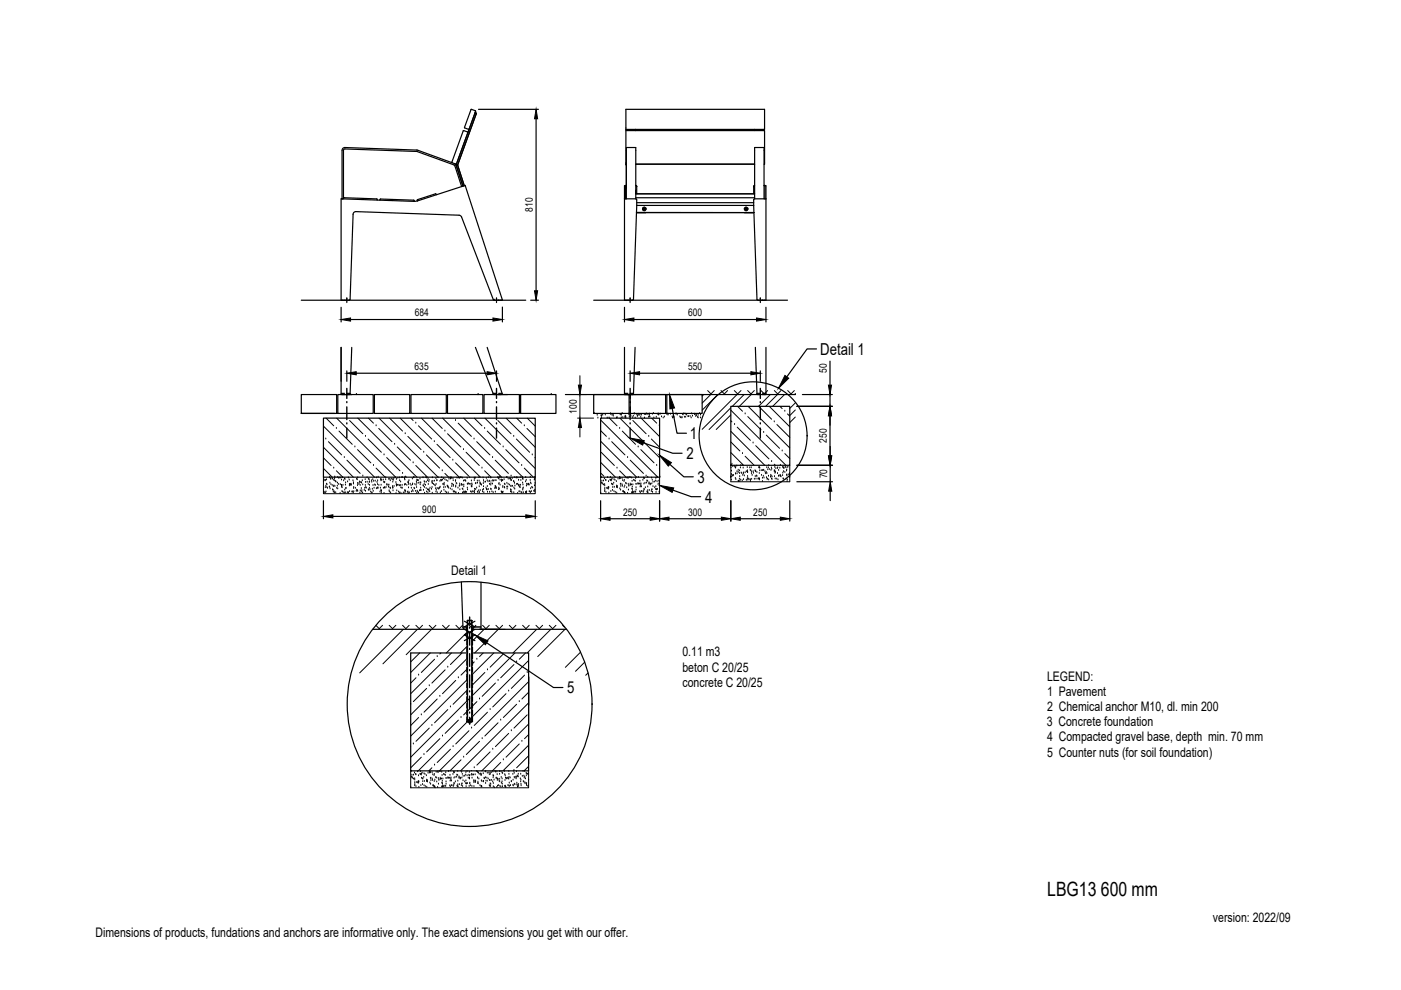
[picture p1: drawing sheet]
<svg xmlns="http://www.w3.org/2000/svg" width="297mm" height="210mm" viewBox="0 0 297 210" stroke-linecap="round" stroke-linejoin="round" font-family="sans-serif">
<!-- layer: 0 -->
<g fill="none" stroke="#000" stroke-width=".25">
<path d="M95.8 34.4l.1 .1M95.9 34.5l-7.4-2.7-15.5-.5-.4 .3-.1 .3v10.3M95.9 34.5l.8 .3M96.4 34.7l.3 .4M96.4 35.2l-.1-.2-7.9-2.9-15.4-.5-.2 .3v10.3M96.4 35.2l1.5 4.4M96.7 34.8l.1-.1-.1 .2M96.7 35.1l1.5 4.4M96.7 34.9v.2M99.2 28.1l-1-.3-2.4 6.6M99.9 23.2l-1.4 3.8 1 .4M100 23.2h-.2"/>
<path d="M100 23.2l.8 .4M100.7 24h.2M100.7 24h.1M100.8 23.6l-4.1 11.3M100.9 24l.1 .1M100.9 24h.1M101 24.1l-4 10.9 1.4 4.4M101.4 23.2h12.8M113.7 25.2v36.5M132.7 27.4h.1M132.7 34.8h.1M132.7 27.4v-4.2h29.4v4.2"/>
<path d="M132.7 27.4h29.4M132.8 39.4h-.2v2.8M132.8 39.3l-.4 .1v24.3M132.8 35.1h.1M132.8 34.9h.1M132.8 27.4v.3M134.8 39.4l.2 .2M134.8 39.3l.2 .2v1.6M134.8 27.4v.3M134.8 34.8h25.2M160 39.4l-.2 .2M160 39.3l-.2 .2v1.6"/>
<path d="M160 27.4v.3M162 39.4h.2v2.8M162 39.3l.4 .1v24.3M162 27.4v.3M162 34.8h.1M162.1 27.4h.1M162.1 34.8h.1M162.1 34.8v-7.1h-29.4l.1 7.1M72.4 42.2l-.1 21.5M72.6 42.2h-.2l15.4 .5v-.2M72.8 41.9h.1M72.8 41.9l7.1 .3"/>
<path d="M79.9 42.2l.1 .1M80 42.3v.1M80.6 42.4l.1-.2 7.1 .3M88.5 42.6l-.7 .1M88.5 42.3v.3l10.1-3.3 7.9 24.3-.3 .1M92.4 41.2l-3.9 1.1M92.5 41.2v.1M132.8 42.2v-10.9h2v10.9M134.8 42.2l.2 .2v1.2l-.7 19.9M134.8 42.2h-2.4M134.8 41.1h25.2M134.8 41.9h25.2"/>
<path d="M135 43.6h24.8M135 43h24.8M136.2 44.3a.35 .35 0 0 0 .4 .4 .35 .35 0 0 0 .3-.4M136.2 44.3h.1M136.5 44.3v.1M136.5 44.3h.1M136.5 44.2h.2M136.5 44.4h.2M136.5 44.2v.1M136.5 44.2h.1M136.5 44.4h.1M136.7 44.2v.1"/>
<path d="M136.7 44.2h.1M136.7 44.4h.1M136.7 44.3v.1M136.7 44.3h.1M136.9 44.3h.1M137 45.1h-2.1h24.9h-2M157.8 44.3a.35 .35 0 0 0 .4 .4 .35 .35 0 0 0 .3-.4M157.8 44.3h.1M158 44.3l.1 .1M158.1 44.3h.1M158.1 44.2h.2M158.1 44.4h.2"/>
<path d="M158.1 44.2h.1M158.1 44.4h.1M158.1 44.2v.1M158.3 44.2v.1M158.3 44.2h.1M158.3 44.4h.1M158.3 44.3v.1M158.3 44.3h.1M158.5 44.3h.1M160 42.2l-.2 .2v1.2l.7 19.9 .2 .1M162 42.2v-10.9h-2v10.9h2.4M63.9 63.7h47.6"/>
<path d="M72.3 65.2v3.1M73.1 63.7h.4M73.5 63.4h.1M73.5 63.9h.1M73.5 63.2v.1M73.5 63.5v.3M73.5 64v.1M73.5 78.6v2.2M74 63.6l.2-.1 .7-18.1a.6 .6 0 0 1 .6-.5l22.1 .8 .3 .3 6.7 17.5 .2 .1M74.3 67.7h30.2M74.6 73.7l-.4 9.8M75.5 79.1h27.8"/>
<path d="M100.8 73.7l3.8 9.8 .7 .2M103.3 73.7l3.2 9.9h-.3M104.8 63.7h.1M105.3 63.4h.1M105.3 63.9h.1M105.3 63.2v.1M105.3 63.5v.3M105.3 64v.1M105.3 78.6v2.2M105.3 63.7h.4M106.5 65.1v3.2M112.5 63.7h1.7"/>
<path d="M125.9 63.7h41.1M132.4 73.7v10h.3M132.4 65.2v3.1M133.1 63.7h.5M133.6 63.4h.1M133.6 63.9h.1M133.6 63.2v.1M133.6 63.5v.3M133.6 64v.1M133.6 78.6v2.2M134.3 63.5l-.2 .1M134.3 63.5h.1"/>
<path d="M134.4 67.7h26M134.6 73.7l-.3 9.8M135.6 79.1h23.6M160.2 73.7l.3 9.8M161.2 63.4h.1M161.2 63.9h.1M161.2 63.2v.1M161.2 63.5v.3M161.2 64v.1M161.2 78.6v2.2M161.2 63.7h.4M162.4 73.7v10h-.3"/>
<path d="M162.4 65.2v3.1M173.1 74h-2l-4.3 5.9M176 76.6v5.1M63.9 83.7h7.5v4h-7.5zM63.9 87.7h7.1M68.6 88.6l44.9 .1v12.5h-44.9zM71.6 83.7h7.5v4h-7.5zM72.3 80.8v-7.1v10h.4M72.3 83.4h.7M72.6 83.7h2M73.5 83.4h.7M74.2 83.5l-.2 .1"/>
<path d="M75.6 83.7h.1M79.4 83.7h7.5v4h-7.5zM87.1 83.7h7.5v4h-7.5zM94.9 83.7h7.5v4h-7.5zM101.4 83.7h.1M102.6 83.7h7.5v4h-7.5zM104.5 83.4h.8M104.8 83.7h.1M105.5 83.7h2.1M105.7 83.4h.8M110.4 83.7h7.5v4h-7.5zM116.9 83.7h.1"/>
<path d="M119.9 83.7h48.7M125.9 83.7h7.5v4h-7.5zM127.3 88.6l12.5 .1 .1 12.5h-12.6zM132.4 83.4h.7M133.1 83.7h.4M133.6 83.4h.7M133.6 83.7h7.5v4h-7.5zM134.3 83.5l-.2 .1M136.4 93.9l6.2 2.2h2M141.4 83.7h7.5v4h-7.5zM142 98.5l3 2.6h2M142.5 86.6l1 5.3h2"/>
<path d="M154.9 86.2h12.5v12.5h-12.5zM160.5 83.4h.7M160.5 83.5l.2 .1M161.7 83.4h.7M168.6 83.7h.1M168.9 86.2h7.6M168.9 98.7h7.6M170.1 83.7h6.4M176 83.7v2.5M176 88.2v8.5M176 94.7v2M176 98.7v3.4"/>
<path d="M68.6 106.2v3.8M70.6 109.5h40.9M71 101.2h.1M106 101.2h.1M113.5 106.2v3.8M127.3 106.2v4.3M129.3 110h8.6M139.8 106.2v4.3M139.9 101.2h.1M141.8 110h11.1M142.7 103.9l3.8 1.4h2M154.9 101.2h.1"/>
<path d="M154.9 106.2v4.3M156.9 110h8.5M167.4 101.2h.1M167.4 106.2v4.3M168.9 102.1h7.6M176 104.1v2M79 133.4h20.1M97.8 123.4l.4 9.6 .4 .4M98.2 132.9h.9M98.5 133.4l2.2 1.2-2.2 1.2M98.5 131.7l2.2 1.2M98.9 132.9v.5"/>
<path d="M99 133.4v.5M99 134.4v.9M99 135.8v1M99 137.2v1M99 138.7v.9M99.1 133.4h.1M99.1 138.4h-12v25h25v-25h-12M99.1 131.6h1M99.1 131.6v21M100.1 133.4h.1M100.1 131.6v21M100.1 133.4h20"/>
<path d="M100.1 132.9h1.9M100.2 133.4v.5M100.2 134.4v.9M100.2 135.8v1M100.2 137.2v1M100.2 138.7v.9M100.3 132.9v.5M100.7 133.4l-2.2 1.2 2.2 1.2M100.7 131.7l-2.2 1.2M102 123.4v10M103.2 136.3l14.1 9.5h2M99 153l.6 .3 .6-.3"/>
<path d="M99 140.1v.9M99 141.5v1M99 143v1.4M99 144.9v.9M99 146.3v1M99 147.7v1M99 149.2v.9M99 150.6v.9M99 152v1M99 153h1.2M99.1 152.6h1M100.2 140.1v.9"/>
<path d="M100.2 141.5v1M100.2 143v1.4M100.2 144.9v.9M100.2 146.3v1M100.2 147.7v1M100.2 149.2v.9M100.2 150.6v.9M100.2 152v1M112.1 149.5v-6v18.4"/>
<circle cx="136.6" cy="44.3" r=".16"/>
<circle cx="136.6" cy="44.3" r=".15"/>
<circle cx="136.6" cy="44.3" r=".35"/>
<circle cx="158.2" cy="44.3" r=".16"/>
<circle cx="158.2" cy="44.3" r=".15"/>
<circle cx="158.2" cy="44.3" r=".35"/>
<circle cx="159.7" cy="92.4" r="11.4"/>
<circle cx="99.6" cy="149.3" r="26"/>
</g>
<!-- layer: SRAFY -->
<g fill="none" stroke="#000" stroke-width=".21">
<path d="M123 79.7v2M68.6 94.8l6.3 6.4M68.6 90.3l10.8 10.9M68.6 99.3l1.8 1.9M68.6 97.1l1.6 1.6M69.1 93.1h.1M69.1 88.6l1.7 1.7M69.6 93.6l2.8 2.8M70.8 99.3h.1M71.3 99.8l1.4 1.4M71.3 90.8h.1M71.4 88.7l12.5 12.5"/>
<path d="M71.9 91.4l2.8 2.8M73 97h.1M73.6 97.6l2.8 2.8M74.1 89.2l2.8 2.8M75.2 94.8h.1M75.8 95.3l2.8 2.8M75.9 88.7l12.5 12.5M77.5 92.5h.1M78 93.1l2.9 2.8M78.1 88.7l1.1 1M79.2 98.7h.1M79.7 90.3h.1"/>
<path d="M79.7 99.3l1.9 1.9M80.3 90.8l2.8 2.8M80.4 88.7l12.5 12.5M81.4 96.4h.1M82 97l2.8 2.8M82.6 88.7l2.8 2.7M83.7 94.2h.1M84.2 94.8l2.8 2.8M84.9 88.7l12.5 12.5M85.9 92h.1M86.5 92.5l2.8 2.8M87.1 88.7l.5 .5"/>
<path d="M87.6 98.1h.1M88.2 89.7h.1M88.2 98.7l2.4 2.5M88.7 90.3l2.8 2.8M89.4 88.7l12.5 12.5M89.8 95.9h.1M90.4 96.4l2.8 2.9M91.6 88.7l2.2 2.1M92.1 93.6h.1M92.6 94.2l2.8 2.8M93.8 99.8h.1M93.8 88.7l12.5 12.5"/>
<path d="M94.3 91.4h.1M94.9 92l2.8 2.8M96 97.6h.1M96.6 89.2h.1M96.6 98.1l2.8 2.8M97.1 89.7l2.8 2.8M98.3 95.3h.1M98.3 88.7l12.5 12.5M98.8 95.9l2.8 2.8M100.5 93.1h.1M100.6 88.7l1.6 1.6M101.1 93.6l2.8 2.8"/>
<path d="M102.2 99.3h.1M102.8 90.8h.1M102.8 99.8l1.3 1.4M102.8 88.7l10.7 10.6M103.3 91.4l2.8 2.8M104.4 97h.1M105 97.6l2.8 2.8M105.6 89.2l2.8 2.8M106.7 94.8h.1M107.2 95.3l2.8 2.8M107.3 88.7l6.2 6.1M108.9 92.5h.1"/>
<path d="M109.5 93.1l2.8 2.8M109.6 88.7l1 1M110.6 98.7h.1M111.2 90.3h.1M111.2 99.3l1.9 1.9M111.7 90.8l1.8 1.8M111.8 88.7l1.7 1.6M112.8 96.4h.1M113.4 97l.1 .1M122.5 83.7h1.9M122.5 88.6h3.4M123 83.7v4.9"/>
<path d="M123 90.6v2.1M126 87.7h.1M126.6 88h.1M126.8 88.6h.1M127.3 98l3.2 3.2M127.3 93.5l7.7 7.7M127.3 89.1l12.2 12.1M127.3 91.3l1.3 1.2M127.4 88.2h.1M127.5 95.9l2.8 2.8M127.5 87.9h.1M127.5 88.6h.1"/>
<path d="M127.5 88.3h.1M127.8 88h.1M128.3 88h.1M128.7 88.6h.1M129.1 88.6h.1M129.1 93.1h.1M129.2 88.6l1.6 1.7M129.5 87.7h.1M129.5 87.9h.1M129.7 93.6l2.8 2.8M129.8 88h.1M130 88h.1"/>
<path d="M130 88.2h.1M130.7 88.6h.1M130.8 99.3h.1M130.8 88.6h.1M131.4 90.8h.1M131.4 99.8l1.3 1.4M131.4 88.7l8.5 8.4M131.5 87.9h.1M131.6 88h.1M131.7 88.6h.1M131.7 88h.1M131.9 87.7h.1"/>
<path d="M131.9 91.4l2.8 2.8M132 88.5h.1M132.5 88.5h.1M132.6 88.2h.1M132.6 88.5h.1M132.7 88.4h.1M132.7 88.6h.1M133.1 97h.1M133.3 87.9h.1M133.4 88.4h.1M133.4 87.8h.1M133.6 97.6l2.8 2.8"/>
<path d="M133.7 88h.1M133.8 88.3h.1M134.1 88.5h.1M134.2 89.2l2.8 2.8M134.3 88.2h.1M134.5 87.7h.1M134.6 87.8h.1M134.7 88.6h.1M135 87.9h.1M135.1 88.3h.1M135.1 88.1h.1M135.3 94.8h.1"/>
<path d="M135.4 87.8h.1M135.5 88.1h.1M135.7 88h.1M135.9 88.5h.1M135.9 95.3l2.8 2.8M135.9 88.7l3.9 3.9M136 88h.1M136.6 87.9h.1M136.6 88.6h.1M136.8 87.9h.1M137 87.7h.1M137.2 87.9h.1"/>
<path d="M137.4 87.8h.1M137.5 88.5h.1M137.5 92.5h.1M137.7 88h.1M137.7 88.3h.1M137.7 87.8h.1M137.8 88.4h.1M138.1 93.1l1.7 1.7M138.2 88.7l1 1M138.3 87.8h.1M138.6 87.7h.1M138.6 88.6h.1"/>
<path d="M139.1 88.5h.1M139.2 98.7h.1M139.4 87.8h.1M139.6 87.8h.1M139.6 88h.1M139.7 87.9h.1M139.8 90.3h.1M139.8 99.3h.1M140 87.8h.1M140.2 88.4h.1M140.6 88.6h.1M140.9 88.4h.1"/>
<path d="M141.3 87.8h.1M141.6 87.8h.1M141.6 88h.1M142.2 87.8h.1M142.5 88.4h.1M142.6 88.6h.1M142.8 88.4h.1M142.9 88.5h.1M143.3 87.8h.1M143.3 87.7h.1M143.6 88h.1M144.1 88.4h.1"/>
<path d="M144.3 88.6h.1M144.6 88.6h.1M144.6 88.5h.1M144.7 87.9h.1M144.8 88h.1M145 87.7h.1M145.1 88.5h.1M145.3 87.8h.1M145.4 88.5h.1M145.6 88h.1M145.9 88.3h.1M146 88.3h.1"/>
<path d="M146.3 88.3h.1M146.5 88.6h.1M146.6 87.7h.1M146.8 88.2h.1M147.3 87.9h.1M147.3 87.8h.1M147.5 88.3h.1M147.5 88h.1M147.7 88.1h.1M147.9 88.5h.1M148 88.1h.1M148 88.6h.1"/>
<path d="M148.3 87.7h.1M148.5 88.6h.1M148.5 88h.1M149.1 83.7l-.2 .3M150 82.8l.7 .7 .7-.7M150.6 83.7l-1.7 1.8M152.1 83.7l-3.2 3.3M152.9 82.8l.7 .7 .7-.7M154.9 86.5l-4.6 4.6M154.9 98.7v3.4h12.5v-3.4M154.9 96l2.7 2.7M154.9 91.5l7.2 7.2"/>
<path d="M154.9 87l11.7 11.7M154.9 93.7l2 1.9M154.9 89.2l.3 .2M154.9 88l-3.1 3.1M155 99.2h.1M155 98.7h.1M155.1 99.9h.1M155.2 98.4h.1M155.4 98.9h.1M155.7 98.9h.1M155.7 82.8l.7 .7 .7-.7M155.7 90h.1"/>
<path d="M155.8 99.1h.1M155.9 99.2h.1M156 99.2h.1M156.2 98.8h.1M156.2 83.7l-7.3 7.3M156.3 90.6l2.8 2.8M156.4 86.2l1 1M156.5 99.7h.1M156.8 99.8h.1M157 99.2h.1M157.1 98.7h.1M157.4 98.7h.1"/>
<path d="M157.4 96.2h.1M157.6 99.2h.1M157.7 83.7l-2.4 2.5M158 87.8h.1M158 96.7l1.9 2M158.4 99.1h.1M158.5 99.8h.1M158.5 82.8l.7 .7 .7-.7M158.5 88.3l2.8 2.8M158.6 86.2l8.8 8.8M159 99.2h.1M159.1 99.7h.1"/>
<path d="M159.2 99.8h.1M159.2 83.7l-2.4 2.5M159.3 99.2h.1M159.7 93.9h.1M160.1 99.8h.1M160.2 99.9h.1M160.2 94.5l2.8 2.8M160.9 86.2l2.7 2.7M160.9 99.2h.1M161 99.2h.1M161.1 99.8h.1M161.1 99.3h.1"/>
<path d="M161.3 82.8l.7 .7 .8-.7M161.4 99.8h.1M161.6 99.8h.1M161.8 99.8h.1M161.9 91.7h.1M161.9 99.7h.1M162.2 100h.1M162.5 92.2l2.8 2.9M162.6 99.2h.1M162.8 99.6h.1M162.9 99.2h.1M163 98.7h.1"/>
<path d="M163.1 99.6h.1M163.1 86.2l4.3 4.3M163.3 83.7l-2.5 2.5M163.5 99.7h.1M163.6 99.2h.1M163.6 97.9h.1M163.6 99.5h.1M164.2 89.4h.1M164.2 98.4l.2 .3M164.2 100h.1M164.2 99.8h.1M164.2 82.8l.7 .7 .7-.7"/>
<path d="M164.3 99.1h.1M164.3 99.9h.1M164.5 99.4h.1M164.7 90l2.7 2.7M164.8 99.3h.1M164.8 83.7l-2.5 2.5M164.9 99.2h.1M165.1 99.7h.1M165.3 99.3h.1M165.4 86.2l.4 .4M165.5 98.7h.1M165.8 95.6h.1"/>
<path d="M165.9 99.1h.1M166.1 99.2h.1M166.1 100h.1M166.2 99.1h.1M166.2 99.3h.1M166.3 83.7l-2.5 2.5M166.4 87.2h.1M166.4 96.2l1 1M166.5 99.1h.1M166.8 99.9h.1M166.8 99.7h.1M166.9 99.2h.1"/>
<path d="M167 87.8l.4 .4M167 82.8l.7 .7 .7-.7M167 99h.1M168.6 86.9l-1.2 1.2M168.6 85.4l-1.2 1.2M168.6 88.4l-1.2 1.2M68.6 102.1h.1M68.6 101.2v3.5h44.9v-3.5M68.6 104.4h.1M68.7 104.3h.1M68.7 101.8h.1M68.7 104.5h.1"/>
<path d="M68.9 102h.1M69 103.4h.1M69 104.5h.1M69 101.9h.1M69.1 103.1h.1M69.1 104.3h.1M69.2 102.7h.1M69.2 101.7h.1M69.3 103.4h.1M69.3 102.8h.1M69.4 103.5h.1M69.8 103.3h.1"/>
<path d="M69.9 103.3h.1M69.9 101.2h.1M69.9 101.3h.1M69.9 102.4h.1M70 103.6h.1M70.1 101.6h.1M70.2 102.7h.1M70.4 101.6h.1M70.4 102.9h.1M70.5 101.5h.1M70.5 103.9h.1M70.6 104h.1"/>
<path d="M70.7 103.2h.1M70.7 104.3h.1M70.8 101.8h.1M70.8 103h.1M70.8 104.2h.1M70.9 101.9h.1M70.9 101.5h.1M70.9 104.5h.1M71 103.1h.1M71.1 102.1h.1M71.2 104.5h.1M71.2 102.2h.1"/>
<path d="M71.4 103.5h.1M71.5 101.2h.1M71.5 103.1h.1M71.6 102.4h.1M71.6 103.7h.1M71.8 102.7h.1M71.8 101.4h.1M71.9 101.3h.1M72.1 104.6h.1M72.1 101.3h.1M72.1 102.7h.1M72.4 103h.1"/>
<path d="M72.4 101.8h.1M72.4 103.3h.1M72.5 103h.1M72.5 104.2h.1M72.5 103.4h.1M72.7 101.3h.1M72.7 104.3h.1M72.7 102.9h.1M72.9 101.9h.1M72.9 104.5h.1M73 104.5h.1M73 101.6h.1"/>
<path d="M73.1 103.9h.1M73.1 101.7h.1M73.2 102.8h.1M73.3 102.4h.1M73.3 104.5h.1M73.3 103.6h.1M73.4 103.5h.1M73.7 102.2h.1M73.7 104.5h.1M73.8 104.4h.1M73.8 104.6h.1M73.9 101.3h.1"/>
<path d="M74 101.8h.1M74.1 103h.1M74.1 102.7h.1M74.1 104.2h.1M74.3 102.7h.1M74.4 102.9h.1M74.4 102.7h.1M74.5 102.9h.1M74.6 104.3h.1M74.7 104.3h.1M74.8 101.9h.1M74.9 104.5h.1"/>
<path d="M74.9 102.4h.1M74.9 102.6h.1M75 103.6h.1M75 103.3h.1M75 104.2h.1M75.3 103.5h.1M75.5 104.2h.1M75.6 101.6h.1M75.6 103.9h.1M75.8 101.7h.1M75.8 104h.1M75.8 102.9h.1"/>
<path d="M75.8 102.5h.1M75.8 104.2h.1M75.8 101.3h.1M76.1 102.7h.1M76.1 102.5h.1M76.2 102.2h.1M76.3 104.5h.1M76.4 102.3h.1M76.4 102.9h.1M76.4 104.1h.1M76.6 102.4h.1M76.6 103.6h.1"/>
<path d="M76.6 104.3h.1M76.7 102.4h.1M76.7 104h.1M76.8 101.9h.1M76.9 104.5h.1M76.9 102.8h.1M76.9 100.9h.1M77.2 104h.1M77.3 103.5h.1M77.4 101.7h.1M77.5 102.9h.1M77.5 104.2h.1"/>
<path d="M77.5 102.3h.1M77.5 103.4h.1M77.7 103.5h.1M77.8 101.3h.1M77.8 102.2h.1M78.1 102.7h.1M78.1 103.8h.1M78.2 101.6h.1M78.2 104h.1M78.3 101.7h.1M78.3 102.3h.1M78.3 103.5h.1"/>
<path d="M78.3 102.9h.1M78.4 102.2h.1M78.4 103.8h.1M78.6 104.3h.1M78.8 101.9h.1M78.8 102.2h.1M78.8 104.6h.1M78.9 104.5h.1M78.9 103.7h.1M79 101.7h.1M79.1 102.9h.1M79.1 104.2h.1"/>
<path d="M79.2 102.1h.1M79.3 103.5h.1M79.5 102.8h.1M79.6 102h.1M79.6 102.9h.1M79.8 103.6h.1M79.8 101.3h.1M79.9 102.3h.1M80 103.5h.1M80 102.7h.1M80.1 101.9h.1M80.1 103.4h.1"/>
<path d="M80.1 103.6h.1M80.2 101.2h.1M80.3 102.9h.1M80.6 104.3h.1M80.7 103.5h.1M80.7 101.7h.1M80.8 101.6h.1M80.8 104h.1M80.8 101.9h.1M80.8 102.9h.1M80.8 104.5h.1M80.8 104.1h.1"/>
<path d="M80.9 104.1h.1M80.9 101.8h.1M81.3 101.8h.1M81.3 103.5h.1M81.4 102.3h.1M81.4 104.6h.1M81.5 102.4h.1M81.5 103.4h.1M81.6 102.3h.1M81.6 103.5h.1M81.8 101.7h.1M81.8 101.3h.1"/>
<path d="M81.8 103.3h.1M82 102.7h.1M82 102.9h.1M82.3 102.9h.1M82.4 103.3h.1M82.4 101.6h.1M82.5 102.9h.1M82.5 104.1h.1M82.5 104.3h.1M82.6 101.6h.1M82.7 103.5h.1M82.7 101.9h.1"/>
<path d="M82.8 103.6h.1M82.8 104.5h.1M83 101.6h.1M83.2 103.2h.1M83.3 103.5h.1M83.3 101.7h.1M83.3 102.2h.1M83.3 103.4h.1M83.3 104.1h.1M83.4 101.8h.1M83.5 101.5h.1M83.6 103.1h.1"/>
<path d="M83.8 101.3h.1M83.9 102.3h.1M84 104.7h.1M84 102.7h.1M84 101.6h.1M84.1 103.1h.1M84.1 102.9h.1M84.1 104.1h.1M84.3 102.9h.1M84.3 101.4h.1M84.5 104.3h.1M84.6 102.9h.1"/>
<path d="M84.7 104.6h.1M84.7 101.3h.1M84.7 103h.1M84.7 101.9h.1M84.8 104.5h.1M84.9 102.2h.1M84.9 102.9h.1M85 103.4h.1M85 104.7h.1M85.2 101.3h.1M85.2 103.5h.1M85.3 102.9h.1"/>
<path d="M85.3 101.3h.1M85.4 100.4h.1M85.5 104.5h.1M85.7 101.3h.1M85.8 101.6h.1M85.8 102.8h.1M85.8 104h.1M85.8 104.5h.1M85.8 101.8h.1M85.9 104.1h.1M85.9 100.9l.2 .3M86 102.7h.1"/>
<path d="M86 104.2h.1M86.3 102.9h.1M86.4 104.4h.1M86.5 102.3h.1M86.5 104.3h.1M86.6 102.2h.1M86.6 102.5h.1M86.6 103.4h.1M86.6 104.7h.1M86.6 102.7h.1M86.7 101.9h.1M86.8 104.5h.1"/>
<path d="M87 102.7h.1M87.2 102.9h.1M87.2 103.5h.1M87.2 104.3h.1M87.4 101.6h.1M87.5 102.8h.1M87.5 102.6h.1M87.5 104h.1M87.6 104.2h.1M87.7 101.3h.1M87.8 101.2h.1M87.8 103.5h.1"/>
<path d="M87.9 103.6h.1M88 102.7h.1M88.1 104.2h.1M88.2 102.9h.1M88.3 102.1h.1M88.3 103.4h.1M88.4 104.6h.1M88.4 102.5h.1M88.4 101.8h.1M88.5 104.1h.1M88.5 104.3h.1M88.5 101.9h.1"/>
<path d="M88.7 102.5h.1M88.7 101.9h.1M88.7 104.5h.1M88.9 104.1h.1M89 101.6h.1M89.1 102.4h.1M89.1 102.8h.1M89.1 104h.1M89.2 103.5h.1M89.2 102.4h.1M89.3 104h.1M89.7 101.3h.1"/>
<path d="M89.7 103h.1M89.8 104h.1M89.8 103.1h.1M89.9 102.7h.1M89.9 102.1h.1M90 103.3h.1M90 104.6h.1M90.1 102.3h.1M90.2 102.9h.1M90.3 101.2h.1M90.4 103.6h.1M90.4 102.2h.1"/>
<path d="M90.4 101.3h.1M90.5 104.3h.1M90.7 103.8h.1M90.7 101.9h.1M90.7 104.5h.1M90.8 101.5h.1M90.8 102.7h.1M90.8 103.9h.1M90.9 102.2h.1M91 101.8h.1M91 103.8h.1M91 104.2h.1"/>
<path d="M91.1 104.3h.1M91.2 103.5h.1M91.5 103.7h.1M91.6 102.1h.1M91.6 102.4h.1M91.6 103.4h.1M91.6 104.6h.1M91.7 101.3h.1M91.7 102.5h.1M91.8 102h.1M91.9 102.7h.1M92.1 102h.1"/>
<path d="M92.2 102.9h.1M92.3 103h.1M92.4 103.6h.1M92.4 101.5h.1M92.4 104.3h.1M92.5 102.7h.1M92.5 103.9h.1M92.6 101.9h.1M92.7 103.6h.1M92.7 104.5h.1M92.9 101.3h.1M92.9 103.6h.1"/>
<path d="M93 103.7h.1M93.2 103.5h.1M93.3 102.1h.1M93.3 103.3h.1M93.4 104.5h.1M93.5 101.8h.1M93.5 101.9h.1M93.6 104.2h.1M93.6 102h.1M93.6 101.3h.1M93.8 101.8h.1M93.9 102.7h.1"/>
<path d="M94.1 101.5h.1M94.1 103.4h.1M94.1 102.7h.1M94.1 103.9h.1M94.2 102.9h.1M94.2 102.5h.1M94.3 101.7h.1M94.3 100.4l.8 .8M94.4 103.3h.1M94.4 104.3h.1M94.6 101.9h.1M94.7 104.5h.1"/>
<path d="M94.8 103.1h.1M94.9 103.3h.1M94.9 103.2h.1M94.9 102h.1M95 103.3h.1M95 104.5h.1M95.1 103.5h.1M95.2 101.6h.1M95.4 101.3h.1M95.5 103.7h.1M95.5 101.6h.1M95.5 101.4h.1"/>
<path d="M95.6 101.3h.1M95.8 101.4h.1M95.8 103.2h.1M95.8 102.6h.1M95.8 103.9h.1M95.9 102.7h.1M96 101.5h.1M96.1 101.9h.1M96.1 103.1h.1M96.1 104.2h.1M96.1 102.9h.1M96.2 104.4h.1"/>
<path d="M96.4 104.3h.1M96.6 102.1h.1M96.6 101.9h.1M96.6 103.3h.1M96.6 103.1h.1M96.6 104.5h.1M96.7 104.5h.1M96.7 102.5h.1M96.8 102.6h.1M96.9 101.4h.1M97.1 103.5h.1M97.2 104.6h.1"/>
<path d="M97.2 101.3h.1M97.4 103.1h.1M97.4 101.4h.1M97.5 102.6h.1M97.5 102.9h.1M97.5 103.8h.1M97.6 101.3h.1M97.7 101.3h.1M97.8 102.9h.1M97.8 102.7h.1M98 101.4h.1M98 103.7h.1"/>
<path d="M98.1 104.5h.1M98.1 102.9h.1M98.1 103.8h.1M98.3 102h.1M98.3 103.2h.1M98.3 102.8h.1M98.4 104.3h.1M98.4 104.4h.1M98.4 104.5h.1M98.6 101.9h.1M98.6 104.5h.1M98.7 104.3h.1"/>
<path d="M98.7 102h.1M98.9 104.4h.1M99 101.4h.1M99.1 103.5h.1M99.1 102.6h.1M99.1 103.9h.1M99.2 102.7h.1M99.3 102.6h.1M99.5 102.7h.1M99.6 101.3h.1M99.8 104.3h.1M99.8 102.7h.1"/>
<path d="M99.9 103.1h.1M99.9 102h.1M100 103.2h.1M100 104.4h.1M100 102.6h.1M100.1 102.9h.1M100.1 104.2h.1M100.3 104.3h.1M100.5 101.4h.1M100.5 101.9h.1M100.6 104.5h.1M100.6 103.7h.1"/>
<path d="M100.6 104.2h.1M100.7 101.5h.1M100.8 101.3h.1M100.8 102.6h.1M100.8 103.8h.1M100.9 102.5h.1M101.1 103.5h.1M101.2 102h.1M101.2 104.3h.1M101.2 102.4h.1M101.3 104.4h.1M101.5 104.1h.1"/>
<path d="M101.6 101.3h.1M101.6 102h.1M101.6 103.2h.1M101.6 104.4h.1M101.8 102.4h.1M101.8 102.7h.1M101.8 104h.1M101.8 102.6h.1M102 102.7h.1M102.1 102.9h.1M102.3 104.3h.1M102.3 103.9h.1"/>
<path d="M102.4 101.3h.1M102.5 102.5h.1M102.5 103.8h.1M102.5 103.2h.1M102.5 101.9h.1M102.6 104.5h.1M102.6 102.3h.1M102.9 102.2h.1M103 103.5h.1M103.1 101.4h.1M103.1 103.8h.1M103.2 103.8h.1"/>
<path d="M103.3 103.9h.1M103.3 101.9h.1M103.3 103.1h.1M103.4 104.4h.1M103.5 102.2h.1M103.5 103.8h.1M103.5 101.3h.1M103.7 102h.1M103.8 102.7h.1M103.8 104.4h.1M103.9 102.1h.1M104 103.7h.1"/>
<path d="M104.1 101.3h.1M104.1 102.9h.1M104.1 102.6h.1M104.1 103.8h.1M104.3 104.3h.1M104.3 102h.1M104.4 102.6h.1M104.5 101.9h.1M104.6 104.5h.1M104.7 102h.1M104.9 103.6h.1M105 101.9h.1"/>
<path d="M105 103.1h.1M105 103.5h.1M105 104.3h.1M105 103.2h.1M105.2 103.3h.1M105.2 101.9h.1M105.2 103.6h.1M105.5 101.3h.1M105.6 101.5h.1M105.7 103.8h.1M105.8 103.5h.1M105.8 102.7h.1"/>
<path d="M105.8 101.3h.1M105.8 101.6h.1M105.8 102.5h.1M105.9 103.7h.1M106 102.9h.1M106 101.8h.1M106.3 104.3h.1M106.3 102.1h.1M106.3 104.4h.1M106.4 101.8h.1M106.5 104.5h.1M106.5 101.9h.1"/>
<path d="M106.6 101.9h.1M106.6 103.1h.1M106.6 103.4h.1M106.7 104.4h.1M106.9 101.7h.1M107 103.3h.1M107 102.7h.1M107 103.5h.1M107.1 102.8h.1M107.4 101.3h.1M107.5 103.3h.1M107.5 102.5h.1"/>
<path d="M107.5 101.3h.1M107.5 103.7h.1M107.6 103.3h.1M107.7 102.7h.1M107.7 101.6h.1M108 102.9h.1M108.1 101.5h.1M108.2 101.5h.1M108.2 104.3h.1M108.3 103.8h.1M108.3 101.8h.1M108.3 103.1h.1"/>
<path d="M108.3 103.2h.1M108.4 100.9h.1M108.4 104.3h.1M108.4 104h.1M108.5 101.9h.1M108.5 104.4h.1M108.6 101.5h.1M108.7 103.1h.1M108.9 102.1h.1M108.9 104.5h.1M109 103.5h.1M109 102.2h.1"/>
<path d="M109 101.3h.1M109.1 102.5h.1M109.1 103.7h.1M109.2 103h.1M109.4 101.4h.1M109.5 101.3h.1M109.5 102.7h.1M109.7 102.7h.1M109.8 104.6h.1M109.8 101.3h.1M109.9 101.8h.1M110 102.9h.1"/>
<path d="M110 103.1h.1M110 104.3h.1M110.2 103.3h.1M110.2 104.3h.1M110.3 103.4h.1M110.3 101.3h.1M110.4 102.9h.1M110.4 101.9h.1M110.5 104.4h.1M110.6 104.5h.1M110.8 101.2h.1M110.8 101.5h.1"/>
<path d="M110.8 102.4h.1M110.8 103.9h.1M110.8 103.6h.1M110.9 102.8h.1M110.9 101.6h.1M110.9 103.5h.1M111 104.5h.1M111.4 102.2h.1M111.4 101.3h.1M111.5 104.4h.1M111.5 104.5h.1M111.6 101.8h.1"/>
<path d="M111.6 104.6h.1M111.6 103.1h.1M111.7 104.3h.1M111.7 102.7h.1M112 102.8h.1M112.1 102.7h.1M112.2 102.8h.1M112.2 104.3h.1M112.3 104.3h.1M112.4 101.9h.1M112.4 101.2h.1M112.5 102.4h.1"/>
<path d="M112.5 104.4h.1M112.5 103.6h.1M112.6 102.6h.1M112.7 104.2h.1M112.7 103.3h.1M112.9 103.5h.1M113.2 104.2h.1M113.3 101.8h.1M113.3 103h.1M113.4 101.6h.1M113.4 104.2h.1M113.4 103.9h.1"/>
<path d="M113.4 101.3h.1M113.4 102.5h.1M127.3 101.2v3.5h12.5v-3.5M127.3 100.3l.7 .6M127.4 104.6h.1M127.4 101.2h.1M127.5 102.4h.1M127.6 102h.1M127.7 102.5h.1M127.7 102.6h.1M127.9 102h.1M127.9 102.8h.1"/>
<path d="M128.2 101.5h.1M128.2 102.7h.1M128.2 103.6h.1M128.2 104.2h.1M128.2 103h.1M128.2 104h.1M128.4 101.8h.1M128.5 101.9h.1M128.5 104.4h.1M128.5 103.5h.1M128.8 101.3h.1M128.8 103.6h.1"/>
<path d="M128.9 103.4h.1M129 103.7h.1M129 102.1h.1M129 103.3h.1M129 103.5h.1M129.1 104.6h.1M129.3 101.8h.1M129.4 101.2h.1M129.5 101.8h.1M129.5 104.2h.1M129.6 102h.1M129.7 101.8h.1"/>
<path d="M129.7 102.6h.1M129.8 101.5h.1M129.8 102.8h.1M129.9 104h.1M129.9 103.4h.1M129.9 102.8h.1M130.1 102.5h.1M130.2 104.2h.1M130.2 101.7h.1M130.2 103.3h.1M130.4 101.8h.1M130.4 104.4h.1"/>
<path d="M130.7 102.1h.1M130.7 103.3h.1M130.8 104.5h.1M130.8 103h.1M130.8 103.3h.1M130.9 103.1h.1M130.9 103.4h.1M131 101.6h.1M131.4 101.3h.1M131.4 101.5h.1M131.4 101.2h.1M131.4 103.7h.1"/>
<path d="M131.5 101.4h.1M131.5 101.5h.1M131.5 102.7h.1M131.6 103.9h.1M131.6 103.1h.1M131.6 102.6h.1M131.9 101.5h.1M131.9 102.8h.1M132 103.1h.1M132 101.9h.1M132.1 104.2h.1M132.2 104.2h.1"/>
<path d="M132.2 104.3h.1M132.3 102.1h.1M132.3 103.3h.1M132.4 101.8h.1M132.4 104.6h.1M132.4 104.4h.1M132.5 103h.1M132.5 104.7h.1M132.7 102.5h.1M132.8 101.3h.1M132.8 102.6h.1M132.9 103.4h.1"/>
<path d="M133.1 104.6h.1M133.1 101.3h.1M133.2 101.4h.1M133.2 102.7h.1M133.2 103.9h.1M133.3 103.1h.1M133.3 102.9h.1M133.4 101.2h.1M133.6 101.2h.1M133.6 102.6h.1M133.7 102.9h.1M133.9 102.8h.1"/>
<path d="M133.9 104.5h.1M133.9 101.3h.1M134 103.7h.1M134 102h.1M134.1 103.3h.1M134.1 103.8h.1M134.1 104.5h.1M134.1 104.2h.1M134.2 102.8h.1M134.2 104.4h.1M134.3 101.8h.1M134.4 104.4h.1"/>
<path d="M134.6 101.9h.1M134.6 104.3h.1M134.7 102h.1M134.8 104.4h.1M134.8 101.5h.1M134.8 102.7h.1M134.8 103.4h.1M134.9 103.9h.1M135 102.7h.1M135.2 102.5h.1M135.3 101.2h.1M135.4 102.6h.1"/>
<path d="M135.6 102.6h.1M135.6 104.3h.1M135.7 102h.1M135.7 103.2h.1M135.8 104.5h.1M135.9 102.8h.1M135.9 103.1h.1M135.9 102.6h.1M136 104.2h.1M136 103.2h.1M136.1 104.2h.1M136.3 101.8h.1"/>
<path d="M136.4 104.4h.1M136.5 104.1h.1M136.5 101.4h.1M136.5 102.6h.1M136.5 103.7h.1M136.6 103.8h.1M136.6 101.5h.1M136.8 102.5h.1M136.8 103.4h.1M137 100.9h.1M137.1 102.4h.1M137.1 102h.1"/>
<path d="M137.2 104.3h.1M137.3 104.4h.1M137.3 102h.1M137.3 101.2h.1M137.3 103.3h.1M137.3 104h.1M137.4 104.5h.1M137.6 102.6h.1M137.6 102.4h.1M137.7 104h.1M137.8 102.6h.1M137.8 102.8h.1"/>
<path d="M137.9 102.7h.1M138.1 104.2h.1M138.2 101.4h.1M138.2 103.9h.1M138.2 102.6h.1M138.2 103.8h.1M138.3 101.8h.1M138.4 104.4h.1M138.4 103.2h.1M138.5 102.2h.1M138.8 102.2h.1M138.8 103.4h.1"/>
<path d="M139 102h.1M139.1 103.2h.1M139.1 103.8h.1M139.1 101.4h.1M139.1 104.4h.1M139.2 103.9h.1M139.3 102.1h.1M139.3 101.2h.1M139.4 103.8h.1M139.5 102.6h.1M139.7 102h.1M139.7 104.4h.1"/>
<path d="M139.8 101.4h.1M139.8 102.1h.1M139.8 102.6h.1M139.8 102.8h.1M155.1 101.8h.1M155.1 100.6h.1M155.1 101.1h.1M155.2 100.8h.1M155.4 100.9h.1M155.5 100.8h.1M155.9 101.4h.1M155.9 100.5h.1"/>
<path d="M156 100.5h.1M156 101.7h.1M156.3 100h.1M156.3 100.5h.1M156.5 102.1h.1M156.5 100.2h.1M156.5 102h.1M156.7 102.1h.1M156.8 101.6h.1M156.8 100.4h.1M156.8 101.1h.1M156.9 102h.1"/>
<path d="M157 101.8h.1M157.1 100.3h.1M157.3 100.4h.1M157.4 102h.1M157.5 100.8h.1M157.6 100.5h.1M157.6 101.7h.1M157.7 100.3h.1M157.8 100.9h.1M158 100.2h.1M158.2 101.8h.1M158.2 100h.1"/>
<path d="M158.5 101.5h.1M158.5 101h.1M158.5 100.2h.1M158.6 101.8h.1M158.6 101.6h.1M158.7 101.6h.1M159 101.8h.1M159.1 101.7h.1M159.1 102.1h.1M159.3 100.4h.1M159.4 101.6h.1M159.4 100h.1"/>
<path d="M159.5 100.8h.1M159.7 100h.1M159.7 100.3h.1M159.9 101.6h.1M160.1 101h.1M160.2 100h.1M160.3 101.6h.1M160.4 100.9h.1M160.5 100.2h.1M160.5 101h.1M160.7 101.6h.1M160.8 101.5h.1"/>
<path d="M161 100.4h.1M161 101.8h.1M161 101.6h.1M161 101.5h.1M161.4 100.8h.1M161.7 101.4h.1M161.7 102.1h.1M161.8 101h.1M162 101.3h.1M162.3 100.4h.1M162.4 100.5h.1M162.5 100.2h.1"/>
<path d="M162.5 101.3h.1M162.6 100.4h.1M162.6 101.6h.1M162.7 101.6h.1M162.9 101h.1M163 101.8h.1M163.4 101.2h.1M163.4 100.8h.1M163.5 101h.1M163.6 101.6h.1M163.7 101.7h.1M163.7 101.1h.1"/>
<path d="M164.2 101.1h.1M164.3 100.3h.1M164.4 101.6h.1M164.4 100.2h.1M164.7 101.6h.1M164.8 100.4h.1M164.9 101.8h.1M165.1 100.9h.1M165.1 101h.1M165.4 100.9h.1M165.4 100.8h.1M165.5 101h.1"/>
<path d="M165.6 101.1h.1M165.9 100.8h.1M166 100.3h.1M166 101.5h.1M166.1 101.6h.1M166.4 100.2h.1M166.7 101.6h.1M166.8 100.7h.1M166.8 100.9h.1M166.9 102.1h.1M166.9 101.8h.1M167.1 100.7h.1"/>
<path d="M167.4 100.8h.1M167.4 100.4h.1M79.7 132.6l.7 .7 .7-.7M82.5 132.6l.7 .7 .7-.7M85.4 132.6l.6 .7 .8-.7M85.5 133.4l-9.2 9.3M88.2 132.6l.7 .7 .7-.7M88.5 133.4l-7.3 7.3M89 138.4l-1.9 1.9M91 132.6l.7 .7 .7-.7M91.2 138.4l-4.1 4.2M91.5 133.4l-5.4 5.4"/>
<path d="M92.1 139.8l-2.8 2.8M92.7 139.2h.1M93.5 138.4l-.2 .3M93.8 132.6l.7 .7 .7-.7M95.7 138.4l-8.6 8.7M96.7 132.6l.7 .7 .7-.7M98 138.4l-2.5 2.5M99.1 134l-4.5 4.4M99.1 137l-1.5 1.4M99.1 139.6l-12 12M99.5 132.6l.7 .7 .7-.7M100.2 138.4l-.1 .2"/>
<path d="M101.1 139.8h.1M102.3 132.6l.7 .7 .7-.7M102.4 138.4l-.7 .8M102.6 133.4l-2.5 2.6M104.7 138.4l-4.6 4.7M105.1 132.6l.8 .7 .7-.7M105.6 133.4l-5 5M106.7 138.7l-2.8 2.8M108 132.6l.7 .7 .7-.7M109.2 138.4l-9.1 9.2M110.8 132.6l.7 .7 .7-.7M111.4 138.4l-1.3 1.4"/>
<path d="M113.6 132.6l.7 .7 .7-.7M113.8 133.4l-5 5M116.5 132.6l.7 .7 .7-.7M116.8 133.4l-5 5M119.3 132.6l.4 .4M119.8 133.4l-5.8 5.8M123.1 138.3l-3.2 3.2M87.1 149.3h.1M87.1 158.3h.1M87.6 157.7h.1M88.2 143.7l-1.1 1.1M88.8 143.1h.1"/>
<path d="M88.8 152.1l-1.7 1.7M89.3 151.6h.1M89.9 160h.1M90.5 146l-2.9 2.8M91 145.4h.1M91 154.4l-2.8 2.8M91.6 153.8h.1M92.7 148.2l-2.8 2.8M93.3 147.6h.1M93.3 156.6l-2.8 2.8M93.8 156.1h.1M94.4 142l-2.8 2.8"/>
<path d="M94.9 141.5h.1M94.9 150.4l-2.8 2.9M95.5 149.9h.1M95.5 158.9l-2.8 2.8M96.1 158.3h.1M96.6 144.3l-2.8 2.8M97.2 143.7h.1M97.2 152.7l-2.8 2.8M97.7 152.1h.1M98.9 146.5l-2.8 2.8M99.1 144.1l-12 12M99.1 141.8l-1.4 1.3"/>
<path d="M99.4 154.9l-2.8 2.8M99.6 148l-12.5 12.6M100 154.4h.1M100.5 140.3l-.4 .5M101.1 148.8l-2.8 2.8M101.7 148.2h.1M101.7 157.2l-2.8 2.8M102.2 156.6h.1M102.8 142.6l-2.7 2.7M103.4 142h.1M103.4 151l-2.9 2.8M103.9 150.4h.1"/>
<path d="M103.9 159.4l-2.8 2.8M104.5 158.9h.1M105 144.8l-2.8 2.8M105.6 144.3h.1M105.6 153.3l-2.8 2.8M106.2 152.7h.1M107.3 147.1l-2.8 2.8M107.9 146.5h.1M107.9 155.5l-2.9 2.8M108.4 154.9h.1M109 140.9l-2.8 2.8M109.5 140.3h.1"/>
<path d="M109.5 149.3l-2.8 2.8M110.1 148.8h.1M110.1 157.7l-2.8 2.8M110.7 157.2h.1M111.2 143.1l-2.8 2.9M111.8 142.6h.1M111.8 151.6l-2.8 2.8M112.1 140l-23.4 23.4M112.1 144.5l-18.9 18.9M112.1 149l-14.5 14.4M112.1 153.5l-10 9.9M112.1 158l-5.5 5.4"/>
<path d="M112.1 146.8l-1.4 1.4M112.1 155.8l-.9 .8M124 140.4l-2 1.9M124.7 142.7l-.5 .5M87.1 163.4v3.6M87.1 167h.1M87.2 163.6h.1M87.3 164.8h.1M87.3 164.4h.1M87.4 164.9h.1M87.4 165h.1M87.7 164.3h.1"/>
<path d="M87.7 165.2h.1M87.9 163.9h.1M87.9 165.1h.1M87.9 166.6h.1M87.9 166h.1M87.9 165.4h.1M88 166.3h.1M88.1 164.2h.1M88.2 164.3h.1M88.2 166.8h.1M88.3 165.9h.1M88.5 163.6h.1"/>
<path d="M88.6 166h.1M88.6 165.8h.1M88.7 166.1h.1M88.7 164.5h.1M88.8 165.7h.1M88.8 165.8h.1M88.8 166.9h.1M89.1 164.2h.1M89.1 163.6h.1M89.2 164.2h.1M89.2 166.6h.1M89.3 164.3h.1"/>
<path d="M89.3 160.5l-2.2 2.3M89.4 164.1h.1M89.4 165h.1M89.5 163.9h.1M89.5 165.1h.1M89.6 166.3h.1M89.6 165.7h.1M89.7 165.2h.1M89.8 164.8h.1M89.9 164.1h.1M89.9 166.6h.1M90 165.7h.1"/>
<path d="M90.1 164.2h.1M90.2 166.8h.1M90.4 164.5h.1M90.4 165.7h.1M90.5 165.4h.1M90.5 166.9h.1M90.5 165.6h.1M90.6 165.5h.1M90.6 165.8h.1M90.8 163.9h.1M91.1 163.7h.1M91.1 163.9h.1"/>
<path d="M91.1 163.6h.1M91.1 166h.1M91.2 163.8h.1M91.3 165.1h.1M91.3 166.3h.1M91.4 165.5h.1M91.4 165h.1M91.6 162.8l-.7 .6M91.6 163.8h.1M91.6 165.2h.1M91.7 165.5h.1M91.8 164.3h.1"/>
<path d="M91.8 166.6h.1M91.9 166.6h.1M91.9 166.7h.1M92 164.5h.1M92.1 165.7h.1M92.1 164.2h.1M92.1 166.9h.1M92.1 162.2h.1M92.1 166.8h.1M92.2 165.4h.1M92.3 167h.1M92.4 164.8h.1"/>
<path d="M92.5 163.7h.1M92.5 165h.1M92.6 165.8h.1M92.8 167h.1M92.8 163.7h.1M92.9 163.8h.1M92.9 165h.1M93 166.3h.1M93.1 165.3h.1M93.1 165.5h.1M93.1 163.6h.1M93.3 163.6h.1"/>
<path d="M93.3 165h.1M93.4 165.2h.1M93.6 165.2h.1M93.6 166.8h.1M93.7 163.7h.1M93.7 166h.1M93.7 164.4h.1M93.8 165.6h.1M93.8 166.2h.1M93.8 166.9h.1M93.9 166.6h.1M93.9 165.2h.1"/>
<path d="M94 166.8h.1M94.1 164.2h.1M94.1 166.8h.1M94.3 164.3h.1M94.4 166.7h.1M94.4 164.4h.1M94.5 166.7h.1M94.5 163.8h.1M94.5 165.1h.1M94.6 165.8h.1M94.6 166.3h.1M94.8 165.1h.1"/>
<path d="M95 164.9h.1M95.1 163.6h.1M95.1 165h.1M95.3 165h.1M95.4 166.6h.1M95.4 164.4h.1M95.4 165.6h.1M95.5 166.8h.1M95.6 165.2h.1M95.6 165.5h.1M95.6 164.9h.1M95.7 166.6h.1"/>
<path d="M95.7 165.6h.1M95.8 166.6h.1M96 164.2h.1M96.1 166.8h.1M96.2 166.5h.1M96.2 163.7h.1M96.2 163.8h.1M96.3 165h.1M96.3 166.1h.1M96.3 166.2h.1M96.3 163.8h.1M96.5 164.8h.1"/>
<path d="M96.5 165.8h.1M96.8 164.8h.1M96.9 164.4h.1M96.9 166.7h.1M97 166.8h.1M97 164.4h.1M97.1 163.6h.1M97.1 165.6h.1M97.1 166.4h.1M97.1 166.8h.1M97.3 165h.1M97.3 164.7h.1"/>
<path d="M97.4 166.4h.1M97.5 164.9h.1M97.6 165.2h.1M97.6 165h.1M97.7 161.1l-2.3 2.3M97.8 166.6h.1M97.9 163.7h.1M97.9 166.3h.1M97.9 165h.1M98 166.2h.1M98 164.2h.1M98.1 166.8h.1"/>
<path d="M98.2 165.5h.1M98.2 164.6h.1M98.3 160.5h.1M98.5 164.6h.1M98.5 165.8h.1M98.7 164.3h.1M98.8 166.2h.1M98.8 165.6h.1M98.8 163.8h.1M98.8 166.1h.1M98.8 166.8h.1M98.9 166.2h.1"/>
<path d="M99 163.6h.1M99 164.5h.1M99.1 166.1h.1M99.3 165h.1M99.4 164.4h.1M99.5 166.7h.1M99.5 163.7h.1M99.5 164.5h.1M99.5 165h.1M99.5 165.2h.1M99.6 166.2h.1M99.6 166.1h.1"/>
<path d="M99.8 166.6h.1M99.9 164.4h.1M100 163.4h-.1M100 164.2h.1M100.1 166.7h.1M100.1 165h.1M100.2 164.3h.1M100.4 164.3h.1M100.4 165.5h.1M100.5 166.8h.1M100.5 166h.1M100.5 165.8h.1"/>
<path d="M100.5 162.8h.1M100.7 165.6h.1M100.7 164.3h.1M100.8 165.9h.1M100.8 165.7h.1M101 163.6h.1M101.2 163.7h.1M101.2 165h.1M101.3 164.9h.1M101.3 166.1h.1M101.3 163.8h.1M101.3 165.8h.1"/>
<path d="M101.4 166.2h.1M101.4 163.9h.1M101.5 165.2h.1M101.6 164.2h.1M101.8 166.6h.1M101.9 164.1h.1M102 164.2h.1M102 164.4h.1M102 164.3h.1M102 166.7h.1M102.1 165.5h.1M102.1 166.8h.1"/>
<path d="M102.1 166.9h.1M102.2 165.7h.1M102.5 164h.1M102.5 165.8h.1M102.5 165.7h.1M102.6 165h.1M102.7 165.1h.1M102.9 163.7h.1M102.9 164.9h.1M103 166.1h.1M103 163.6h.1M103 165.6h.1"/>
<path d="M103.2 165h.1M103.3 165.6h.1M103.3 163.9h.1M103.5 165.2h.1M103.6 163.9h.1M103.7 164.3h.1M103.7 166.6h.1M103.8 165.5h.1M103.8 166.7h.1M103.9 165.5h.1M103.9 163.9h.1M103.9 166.2h.1"/>
<path d="M103.9 164.2h.1M104 166.7h.1M104 166.3h.1M104.2 163.8h.1M104.2 165.5h.1M104.5 165.8h.1M104.5 163.7h.1M104.5 164.4h.1M104.5 164.9h.1M104.6 166.1h.1M104.6 166.8h.1M104.6 164.6h.1"/>
<path d="M104.8 165.4h.1M104.8 167h.1M105 163.6h.1M105 163.7h.1M105.2 165h.1M105.2 165.1h.1M105.3 167h.1M105.4 163.7h.1M105.4 164.2h.1M105.4 165.5h.1M105.5 165.1h.1M105.5 166.7h.1"/>
<path d="M105.6 165.3h.1M105.7 166.6h.1M105.8 165.6h.1M105.9 163.6h.1M105.9 164.2h.1M105.9 165.2h.1M105.9 165.7h.1M106 166.7h.1M106.2 161.7l-1.8 1.7M106.2 166.8h.1M106.2 163.6h.1M106.3 164.8h.1"/>
<path d="M106.3 166.1h.1M106.4 165.8h.1M106.4 163.9h.1M106.5 165.2h.1M106.5 166.3h.1M106.5 166.8h.1M106.6 164h.1M106.7 161.1h.1M106.9 163.6h.1M107 164.2h.1M107 166.7h.1M107.1 165.5h.1"/>
<path d="M107.1 166.7h.1M107.1 164.5h.1M107.1 166.8h.1M107.2 165h.1M107.2 166.9h.1M107.3 165.1h.1M107.4 165.1h.1M107.7 165h.1M107.7 166.6h.1M107.7 165.1h.1M107.9 165.2h.1M107.9 163.6h.1"/>
<path d="M107.9 166.6h.1M107.9 164.2h.1M107.9 164.8h.1M108 166h.1M108 166.7h.1M108.2 164.9h.1M108.2 166.6h.1M108.4 165.8h.1M108.4 165.7h.1M108.7 164.2h.1M108.8 166.5h.1M108.8 165.4h.1"/>
<path d="M108.8 166.6h.1M108.9 163.5h.1M109 163.4h.1M109 163.9h.1M109 164.8h.1M109 166.3h.1M109.2 165h.1M109.2 166.4h.1M109.4 164.8h.1M109.4 165.1h.1M109.5 163.6h.1M109.5 164.8h.1"/>
<path d="M109.6 166h.1M109.6 166.4h.1M109.7 164.5h.1M109.7 166.6h.1M109.7 166.9h.1M109.8 164.6h.1M109.9 164.7h.1M109.9 164.2h.1M109.9 166.3h.1M109.9 166.7h.1M110.3 165.1h.1M110.4 165.8h.1"/>
<path d="M110.4 164.2h.1M110.4 165.4h.1M110.5 166.3h.1M110.5 166.6h.1M110.7 164.6h.1M110.9 163.5h.1M111 165.7h.1M111.1 164.6h.1M111.1 165.8h.1M111.1 165h.1M111.2 163.5h.1M111.3 164.8h.1"/>
<path d="M111.3 166h.1M111.3 166.2h.1M111.4 165.1h.1M111.6 164h.1M111.6 164.5h.1M111.6 166.3h.1M111.7 166.1h.1M111.7 166.6h.1M111.7 164.1h.1M111.9 164.2h.1M111.9 166.7h.1M112 164.2h.1"/>
<path d="M112.1 163.4v3.6h-25M112.1 165.4h.1M112.1 162.5l-1 .9M112.1 160.2l-2.6 2.6"/>
</g>
<!-- layer: 0 -->
<g fill="none" stroke="#000" stroke-width=".3">
<path d="M73.5 85.4h.1M73.5 89.9h.1M73.5 82.4v2.1M73.5 86.3v2.7M73.5 90.8v2.1M105.3 85.4h.1M105.3 89.9h.1M105.3 82.4v2.1M105.3 86.3v2.7M105.3 90.8v2.1M133.6 85.4h.1M133.6 89.9h.1"/>
<path d="M133.6 82.4v2.1M133.6 86.3v2.7M133.6 90.8v2.1M161.2 85.4h.1M161.2 89.9h.1M161.2 82.4v2.1M161.2 86.3v2.7M161.2 90.8v2.1M99.6 133.2h.1M99.6 137.7h.1M99.6 130.8v1.5M99.6 134.1v2.7"/>
<path d="M99.6 138.6v2.7M99.6 142.2h.1M99.6 146.7h.1M99.6 151.2h.1M99.6 143.1v2.7M99.6 147.6v2.7M99.6 152.1v1.5"/>
</g>
<g fill="#000" stroke="#000" stroke-width=".21">
<path d="M113.7 23.2l.3 2h-.7zM72.3 67.7l2-.3v.7zM73.5 79.1l2-.3v.7zM103.3 78.8l2 .3-2 .4zM104.5 67.4l2 .3-2 .4zM113.3 61.7h.7l-.3 2zM132.4 67.7l2-.3v.7zM133.6 79.1l2-.3v.7zM159.2 78.8l2 .3-2 .4zM160.4 67.4l2 .3-2 .4zM133.6 92.9l3 .5-.3 1zM139.8 96.5l2.6 1.6-.7 .7z"/>
<path d="M142 83.7l1 2.8-1 .2zM166.4 79.6l.8 .6-2.1 2.1zM176 86.2l.3 2h-.7zM175.6 96.7h.7l-.3 2zM175.6 81.7h.7l-.3 2zM175.7 96.7h.7l-.4 2zM68.6 109.5l2-.4v.7zM111.5 109.1l2 .4-2 .3zM127.3 110l2-.4v.7zM137.9 109.6l1.9 .4-1.9 .3zM139.8 110l2-.4v.7zM139.8 102.9l3 .6-.3 .9z"/>
<path d="M152.9 109.6l2 .4-2 .3zM154.9 110l2-.4v.7zM165.4 109.6l2 .4-2 .3zM176 102.1l.4 2h-.7zM100.7 134.6l2.8 1.3-.6 .8z"/>
</g>
<path d="M132.4 83.7h2.5M99.2 131.5v21.2M100 131.5v21.2M102.1 133.4h5" fill="none" stroke="#000" stroke-width=".21"/>
<!-- layer: SRAFY -->
<path d="M122.6 81.7h.7l-.3 2zM123 88.6l.3 2h-.7z" fill="#000" stroke="#000" stroke-width=".21"/>
<g fill="#fff" stroke="#fff" stroke-width=".35">
<path d="M256.5 196.4h14.2v3.6h-14.2z"/>
<path d="M221.4 117.8h12.5v3.6h-12.5z"/>
<path d="M221.4 121h10.6v3.6h-10.6z"/>
<path d="M221.4 130.6h42.3v3.6h-42.3z"/>
<path d="M221.4 124.2h36.7v3.6h-36.7z"/>
<path d="M221.4 127.4h20v3.6h-20z"/>
<path d="M19.8 192.6h137.8v3.6h-137.8z"/>
<path d="M221.4 133.8h40.6v3.7h-40.6z"/>
<path d="M256.6 188.4h25.7v2.4h-25.7z"/>
<path d="M256.6 186.4h30.7v2.4h-30.7z"/>
</g>
<text font-size="4.2" x="222" y="189.9">LBG13 600 mm</text>
<g font-size="3.5">
<text x="173.9" y="75.2">Detail 1</text>
<text x="146.2" y="93.1">1</text>
<text x="145.5" y="97.4">2</text>
<text x="147.9" y="102.3">3</text>
<text x="149.5" y="106.6">4</text>
<text x="120.2" y="147">5</text>
</g>
<g font-size="2.8">
<text x="95.7" y="122">Detail 1</text>
<text x="144.7" y="139.2">0.11 m3</text>
<text x="144.7" y="142.4">beton C 20/25</text>
<text x="144.7" y="145.6">concrete C 20/25</text>
<text x="222" y="144.4">LEGEND:</text>
<text x="222" y="147.6">1 Pavement</text>
<text x="221.9" y="154">3 Concrete foundation</text>
<text x="222" y="150.7">2 Chemical anchor M10, dl. min 200</text>
<text x="222" y="157.2">4 Compacted gravel base, depth min. 70 mm</text>
<text x="222" y="160.4">5 Counter nuts (for soil foundation)</text>
<text x="257.2" y="195.4">version: 2022/09</text>
<text x="20.2" y="198.6">Dimensions of products, fundations and anchors are informative only. The exact dimensions you get with our offer.</text>
</g>
<g font-size="2.2">
<text x="113" y="44.9" transform="rotate(-90 113 44.9)">810</text>
<text x="87.9" y="67.1">684</text>
<text x="145.9" y="67.1">600</text>
<text x="87.9" y="78.5">635</text>
<text x="145.9" y="78.5">550</text>
<text x="175.3" y="79.1" transform="rotate(-90 175.3 79.1)">50</text>
<text x="122.3" y="87.7" transform="rotate(-90 122.3 87.7)">100</text>
<text x="175.3" y="93.9" transform="rotate(-90 175.3 93.9)">250</text>
<text x="175.4" y="101.4" transform="rotate(-90 175.4 101.4)">70</text>
<text x="89.5" y="108.8">900</text>
<text x="132.1" y="109.3">250</text>
<text x="145.9" y="109.3">300</text>
<text x="159.7" y="109.3">250</text>
</g>
</svg>
